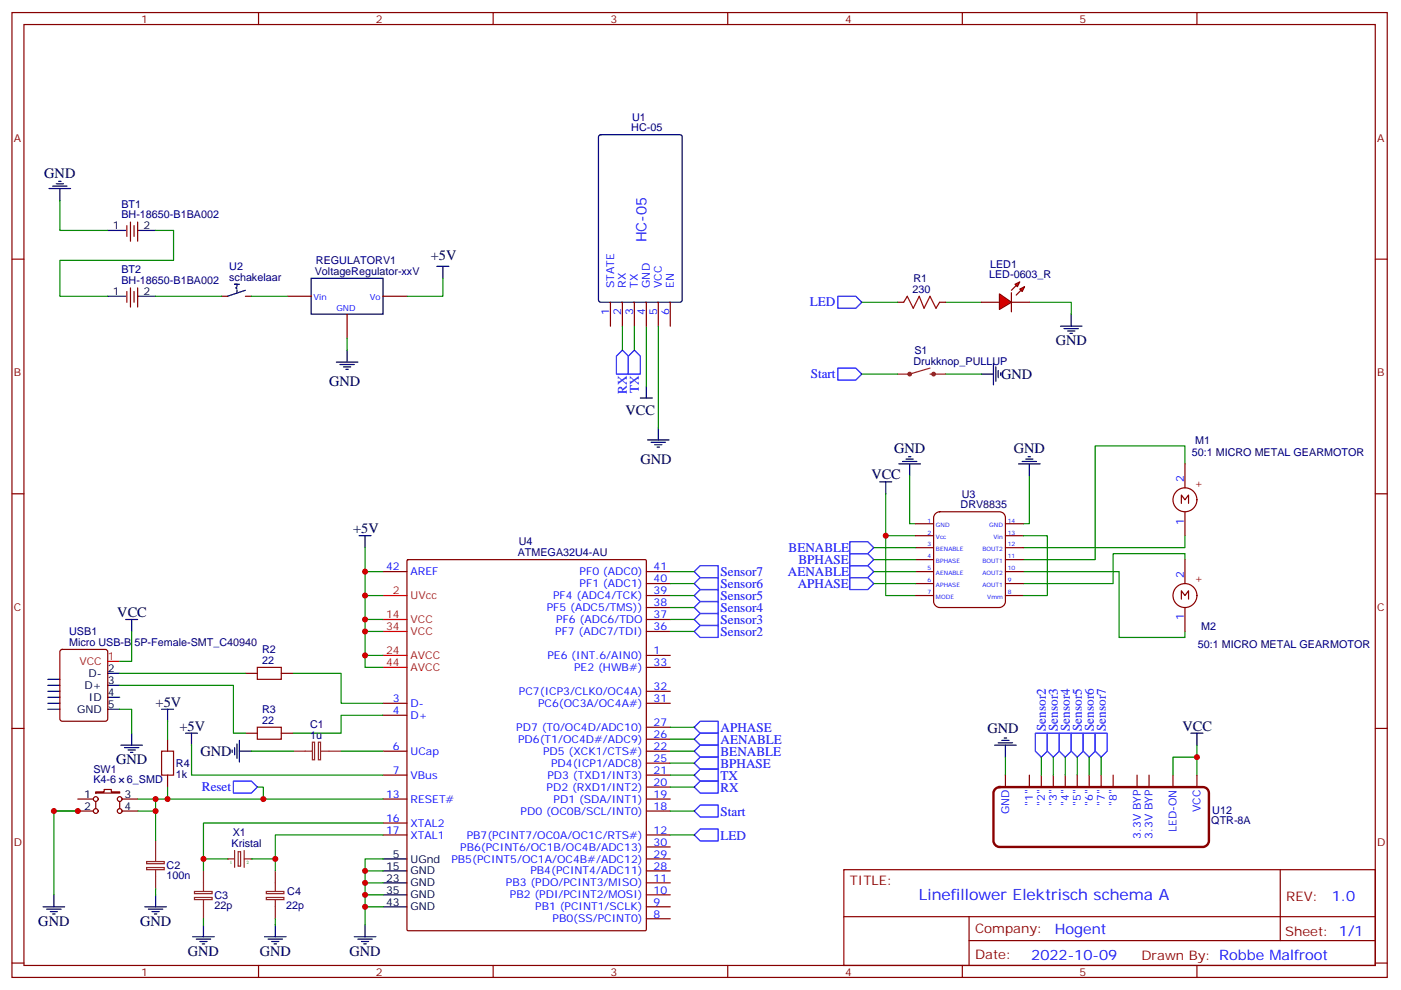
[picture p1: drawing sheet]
<svg xmlns="http://www.w3.org/2000/svg" width="413mm" height="292mm" viewBox="0 0 413 292" stroke-linecap="round" stroke-linejoin="round" font-family="sans-serif">
<g fill="none" stroke="#870000" stroke-width=".35">
<path d="M3.5 3.7h405.4v284.3h-405.4zM7.1 7.2h398.2v277.3h-398.2zM76.2 3.7v3.5M145.3 3.7v3.5M214.5 3.7v3.5M283.6 3.7v3.5M352.8 3.7v3.5M3.5 76.4h3.6M405.3 76.4h3.6M3.5 145.5h3.6M405.3 145.5h3.6M3.5 214.7h3.6"/>
<path d="M405.3 214.7h3.6M248.7 256.3h156.6v28.2h-156.6zM377.3 256.3v20.9M248.7 270.1h156.5M285.6 277.2h119.6M285.6 270.1v14.2M3.5 283.8h3.6M76.2 284.5v3.5M145.3 284.5v3.5M214.5 284.5v3.5M283.6 284.5v3.5M352.8 284.5v3.5"/>
<path d="M405.3 283.8h3.6"/>
</g>
<path d="M278.7 89.1h10.6M303.4 89.1h12.3v3.5M349.2 136.7v-5.3h-26.4v33.5h-21.2M349.2 157.9v3.5h-47.6M301.6 168.5h28.2v19.4h19.4v-1.8M349.2 164.9v-1.7h-21.1v8.8h-26.5" fill="none" stroke="#008700" stroke-width=".35"/>
<path d="M312.6 96.1h6.3M313.6 96.8h4.3M314.7 97.5h2.1M315.4 98.2h.7M315.7 92.6v3.5" fill="none" stroke="#000" stroke-width=".35"/>
<g fill="#f00" stroke="#870000" stroke-width=".35">
<path d="M294.6 86.6l3.5 2.5-3.5 2.1z"/>
<path d="M298.1 86.3v5.6z"/>
</g>
<g fill="#870000" stroke="#870000" stroke-width=".35">
<path d="M298.1 85.5l1.4-1.4z"/>
<path d="M299.5 87l1.4-1.5z"/>
</g>
<g fill="#f00" stroke="#870000" stroke-width=".35">
<path d="M299.2 83.8l1.4-.7-.7 1.4z"/>
<path d="M300.6 85.2l1.4-.7-.7 1.4z"/>
</g>
<g fill="none" stroke="#870000" stroke-width=".35">
<path d="M37.4 66.5v3.2M38.5 65.4v5.7M39.5 66.5v3.2M40.6 65.4v5.7M37.4 85.9v3.2M38.5 84.8v5.7M39.5 85.9v3.2M40.6 84.8v5.7M65.3 87.3h1.7M72.3 87.3h1.8M179.9 89.1v7M183.4 89.1v7"/>
<path d="M187 89.1v7M190.5 89.1v7M194 89.1v7M197.6 89.1v7M264.6 89.1h1.7M276.9 89.1h1.8M289.3 89.1h5.3M298.1 89.1h5.3M349.2 136.7v7.1M269.9 154.3h5.3M269.9 157.9h5.3M275.8 151.3l1.1-.5h17.7a1.76 1.76 0 0 1 1.7 1.8v24.7a1.89 1.89 0 0 1-1.7 1.7h-17.7a1.89 1.89 0 0 1-1.7-1.7v-24.7z"/>
<path d="M296.3 154.3h5.3M296.3 157.9h5.3M348.2 148.3v-2.4l1 1.4 1.1-1.4v2.4M349.2 150.8v7.1M112.9 168.5h7M120 165.1l.3-.2h69.8l.4 .2v108.8l-.2 .3-70 .1-.3-.2zM190.5 168.5h7.1M190.5 172h7.1M190.5 175.5h7.1M190.5 179h7.1M269.9 161.4h5.3M269.9 164.9h5.3"/>
<path d="M269.9 168.5h5.3M269.9 172h5.3M269.9 175.5h5.3M296.3 161.4h5.3M296.3 164.9h5.3M296.3 168.5h5.3M296.3 172h5.3M296.3 175.5h5.3M348.2 176.6v-2.5l1 1.4 1.1-1.4v2.5M349.2 164.9v7.1M349.2 179v7.1M17.9 191.6l.4-.2h12.7l.7 .4v20l-.4 .7h-13l-.6-.4-.1-20z"/>
<path d="M72.3 198.4h3.5M82.9 198.4h3.5M190.5 196.7h7.1M190.5 193.1h7.1M190.5 182.6h7.1M190.5 186.1h7.1M49.4 217.8v3.6M72.3 216.1h3.5M82.9 216.1h3.5M112.9 207.3h7M112.9 210.8h7M190.5 207.3h7.1"/>
<path d="M190.5 203.7h7.1M190.5 217.8h7.1M190.5 214.3h7.1M22.9 239h4.6M22.9 235.5h4.6M28.2 233.4h2.5v-.7h2.1v.7h2.5v.3h-7.1zM28.2 236.2v2.1M35.3 236.2v2.1M36 239h4.6M36 235.5h4.6M49.4 228.4v3.6M112.9 235.5h7"/>
<path d="M112.9 228.4h7M112.9 221.4h7M190.5 239h7.1M190.5 235.5h7.1M190.5 232h7.1M190.5 228.4h7.1M190.5 224.9h7.1M190.5 221.4h7.1M296.3 228.4v3.6M303.4 228.4v3.6M306.9 228.4v3.6M310.4 228.4v3.6"/>
<path d="M314 228.4v3.6M317.5 228.4v3.6M321 228.4v3.6M324.6 228.4v3.6M328.1 228.4v3.6M335.1 228.4v3.6M338.7 228.4v3.6M345.7 228.4v3.6M352.8 228.4v3.6M112.9 246.1h7M112.9 242.5h7M190.5 246.1h7.1"/>
<path d="M190.5 256.6h7.1M190.5 253.1h7.1M190.5 249.6h7.1M190.5 270.8h7.1M190.5 267.2h7.1M190.5 263.7h7.1M190.5 260.2h7.1"/>
<circle cx="349.2" cy="147.3" r="3.5"/>
<circle cx="349.2" cy="175.5" r="3.5"/>
<circle cx="28.2" cy="235.5" r=".71"/>
<circle cx="28.2" cy="239" r=".71"/>
<circle cx="35.3" cy="235.5" r=".71"/>
<circle cx="35.3" cy="239" r=".71"/>
</g>
<path d="M266.3 89.1l1.1-1.8 1.8 3.5 1.7-3.5 1.4 3.5 1.8-3.5 1.8 3.5 1-1.7M75.8 196.7h7.1v3.5h-7.1zM75.8 214.3h7.1v3.5h-7.1zM47.6 221.4h3.6v7h-3.6z" fill="none" stroke="#a10000" stroke-width=".35"/>
<g fill="none" stroke="#008700" stroke-width=".35">
<path d="M17.6 59.1v8.8h14.1M45.9 67.9h5.3v8.8h-33.6v10.6h14.1M45.9 87.3h19.4M183.4 96.1v7.1M187 96.1v7.1M190.5 96.1v17.7M194 96.1v30M254 89.1h10.6M254 110.2h10.6M278.7 110.2h10.6M261.1 157.9v17.6h8.8M261.1 145.5v12.4h8.8"/>
<path d="M268.1 140.2v14.1h1.8M301.6 157.9h7.1v17.6h-7.1M303.4 140.2v14.1h-1.8M107.6 161.4v7.1h5.3M107.6 168.5v7h5.3M107.6 175.5v7.1h5.3M197.6 168.5h7M197.6 172h7M197.6 175.5h7M197.6 179h7M257.5 168.5h12.4M257.5 172h12.4"/>
<path d="M257.5 161.4h12.4M257.5 164.9h12.4M35.3 198.4h37M38.8 186.1v8.8h-3.5M86.4 198.4h14.1v8.9h12.4M107.6 182.6v3.5h5.3M107.6 186.1v7h5.3M107.6 193.1v3.6h5.3M197.6 182.6h7M197.6 186.1h7M35.3 202h33.5v14.1h3.5M35.3 209h3.5v7.1"/>
<path d="M49.4 212.5v5.3M56.4 219.6v8.8h56.5M112.9 210.8h-12.4v5.3h-14.1M197.6 217.8h7M197.6 214.3h7M352.8 219.6v8.8M15.9 239h7h-7v24.7M40.6 239h5.3M40.6 235.5h72.3M45.9 235.5v12.3M49.4 232v3.5M74.1 221.4h12.3"/>
<path d="M75.8 232h1.8v3.5M100.5 221.4h12.4M197.6 232h7M197.6 228.4h7M197.6 239h7M197.6 224.9h7M197.6 221.4h7M296.3 223.1v5.3M306.9 223.1v5.3M310.4 223.1v5.3M314 223.1v5.3M317.5 223.1v5.3"/>
<path d="M321 223.1v5.3M324.6 223.1v5.3M352.8 223.1h-7.1v5.3M112.9 256.6h-5.3v3.6M112.9 253.1h-5.3v3.5M112.9 246.1h-31.8v10.5M197.6 246.1h7M45.9 261.9v1.8M60 270.8v1.7M81.1 270.8v1.7M112.9 267.2h-5.3v5.3M112.9 263.7h-5.3v3.5"/>
<path d="M112.9 260.2h-5.3v3.5"/>
</g>
<g fill="none" stroke="#000" stroke-width=".35">
<path d="M176.6 39.9l.5-.2h23.3l.6 .4 .1 48.3-.5 .6-23.5 .1-.7-.5v-48.2zM14.5 55.6h6.3M15.5 54.9h4.3M16.6 54.2h2.1M17.3 53.4h.7M17.6 55.6v3.5M31.7 67.9h5.3M40.6 67.9h5.3M128.8 78.5h3.5M130.5 78.5v3.5M31.7 87.3h5.3M40.6 87.3h5.3"/>
<path d="M69.8 84.5l-.3 .3 .3 .4M69.8 85.5v.8M70.6 83.8h-1.5h.7v.3M72.3 85.5l-5.3 1.8M188.7 117.3h3.6M190.5 113.8v3.5M289.3 110.2h3.5M292.8 107.1v6.3M293.5 108.1v4.3M294.2 109.2v2.1M294.9 109.9v.7M190.9 129.6h6.3"/>
<path d="M191.9 130.4h4.2M193 131.1h2.1M193.7 131.8h.7M194 126.1v3.5M264.9 136.7h6.4M266 136h4.2M267.1 135.3h2.1M267.8 134.6h.7M268.1 136.7v3.5M300.2 136.7h6.4M301.3 136h4.2M302.3 135.3h2.1"/>
<path d="M303 134.6h.7M303.4 136.7v3.5M105.8 157.9h3.6M107.6 157.9v3.5M259.3 142h3.5M261.1 142v3.5M31.7 198.4h3.6M37 182.6h3.6M38.8 182.6v3.5M14.1 202h3.5M14.1 205.5h3.5M14.1 209h3.5"/>
<path d="M14.1 200.2h3.5M14.1 203.7h3.5M14.1 207.3h3.5M31.7 202h3.6M31.7 205.5h3.6M31.7 209h3.6M35.6 219.6h6.4M38.8 216.1v3.5M47.6 209h3.6M49.4 209v3.5M54.7 216.1h3.5M56.4 216.1v3.5"/>
<path d="M69.8 219.3v4.2M70.6 218.2v6.3M293.2 219.6h6.3M294.2 218.9h4.2M295.3 218.2h2.1M296 217.5h.7M296.3 219.6v3.5M351 216.1h3.5M352.8 216.1v3.5M36.7 220.3h4.2M37.7 221h2.2M38.5 221.7h.7"/>
<path d="M68.4 221v.7M69.1 220.3v2.1M70.6 221.4h3.5M112.9 256.6h7M112.9 253.1h7M12.7 267.2h6.3M13.8 267.9h4.2M14.8 268.6h2.1M15.5 269.3h.7M15.9 263.7v3.5M42.7 267.2h6.3M43.7 267.9h4.3"/>
<path d="M44.8 268.6h2.1M45.5 269.3h.7M45.9 263.7v3.5M56.8 276h6.3M57.9 276.8h4.2M58.9 277.5h2.1M59.6 278.2h.7M60 272.5v3.5M78 276h6.3M79 276.8h4.3M80.1 277.5h2.1M80.8 278.2h.7"/>
<path d="M81.1 272.5v3.5M104.4 276h6.4M105.5 276.8h4.2M106.5 277.5h2.2M107.2 278.2h.7M107.6 272.5v3.5M112.9 260.2h7M112.9 263.7h7M112.9 267.2h7"/>
</g>
<g fill="none" stroke="#8c2424" stroke-width=".35">
<path d="M274.1 108.5l-6 1.7h-3.5M274.1 110.2h4.6M92.1 218.7h.6v5.2h-.6zM93.8 218.7h.7v5.2h-.7zM86.4 221.4h5.7M94.5 221.4h6M43.2 253.9h5.2v.6h-5.2zM43.2 255.7h5.2v.6h-5.2zM45.9 247.8v6M45.9 256.3v5.6M60 256.6v6M67 253.1h2.1"/>
<path d="M69.1 250.6v5M70.2 251h.7v4.2h-.7zM72 253.1h2.1M72 250.6v5M81.1 256.6v6M57.3 262.7h5.2v.6h-5.2zM57.3 264.5h5.2v.6h-5.2zM60 265.1v5.7M78.5 262.7h5.2v.6h-5.2zM78.5 264.5h5.2v.6h-5.2zM81.1 265.1v5.7"/>
</g>
<g fill="none" stroke="#8c2424" stroke-width=".71">
<circle cx="268.1" cy="110.2" r=".35"/>
<circle cx="275.2" cy="110.2" r=".35"/>
</g>
<path d="M293.4 232.5l1.2-.5h59.9a1.76 1.76 0 0 1 1.8 1.7v14.1a1.89 1.89 0 0 1-1.8 1.8h-59.9a1.89 1.89 0 0 1-1.8-1.8v-14.1z" fill="none" stroke="#870000" stroke-width=".71"/>
<path d="M112.9 175.5h7M31.7 194.9h3.6M112.9 182.6h7M112.9 186.1h7M112.9 193.1h7M112.9 196.7h7" fill="none" stroke="#f00" stroke-width=".35"/>
<g fill="none" stroke="#00f" stroke-width=".35">
<path d="M246.9 87.3h5.3l1.8 1.8-1.8 1.7h-5.3zM183.4 103.2l1.8 1.8v5.2h-3.5v-5.2zM187 103.2l1.7 1.8v5.2h-3.5v-5.2zM246.9 108.5h5.3l1.8 1.7-1.8 1.8h-5.3zM250.5 159.6h5.3l1.7 1.8-1.7 1.8h-5.3zM204.6 175.5l1.8-1.8h5.3v3.6h-5.3zM204.6 172l1.8-1.8h5.3v3.5h-5.3zM204.6 168.5l1.8-1.8h5.3v3.5h-5.3zM206.4 177.3h5.3v3.5h-5.3l-1.8-1.8zM250.5 170.2h5.3l1.7 1.8-1.7 1.7h-5.3zM250.5 166.7h5.3l1.7 1.8-1.7 1.7h-5.3zM250.5 163.2h5.3l1.7 1.7-1.7 1.8h-5.3z"/>
<path d="M204.6 186.1l1.8-1.8h5.3v3.6h-5.3zM204.6 182.6l1.8-1.8h5.3v3.5h-5.3zM204.6 214.3l1.8-1.8h5.3v3.6h-5.3zM204.6 217.8l1.8-1.7h5.3v3.5h-5.3zM305.2 216.1h3.5v5.3l-1.8 1.7-1.7-1.7zM308.7 216.1h3.5v5.3l-1.8 1.7-1.7-1.7zM312.2 216.1h3.5v5.3l-1.7 1.7-1.8-1.7zM315.7 216.1h3.6v5.3l-1.8 1.7-1.8-1.7zM319.3 216.1h3.5v5.3l-1.8 1.7-1.7-1.7zM322.8 216.1h3.5v5.3l-1.7 1.7-1.8-1.7zM68.8 230.2h5.3l1.7 1.8-1.7 1.7h-5.3zM204.6 228.4l1.8-1.7h5.3v3.5h-5.3z"/>
<path d="M204.6 232l1.8-1.8h5.3v3.5h-5.3zM204.6 239l1.8-1.8h5.3v3.6h-5.3zM204.6 224.9l1.8-1.8h5.3v3.6h-5.3zM204.6 221.4l1.8-1.8h5.3v3.5h-5.3zM204.6 246.1l1.8-1.8h5.3v3.5h-5.3z"/>
</g>
<g fill="#8c2424">
<circle cx="74.1" cy="253.1" r=".18"/>
<circle cx="67" cy="253.1" r=".18"/>
</g>
<path d="M74.1 87.3h10.6M102.3 99.7v3.5M130.5 82v5.3h-10.6M60 253.1h7M74.1 253.1h7M112.9 242.5h-52.9v14.1" fill="none" stroke="#008700" stroke-width=".35"/>
<path d="M91.7 82h21.2v10.6h-21.2zM99.1 106.7h6.4M100.2 107.4h4.2M101.2 108.1h2.2M102 108.8h.7M102.3 103.2v3.5" fill="none" stroke="#000" stroke-width=".35"/>
<path d="M84.7 87.3h7M102.3 92.6v7.1M112.9 87.3h7" fill="none" stroke="#870000" stroke-width=".35"/>
<g fill="#c00">
<circle cx="261.1" cy="157.9" r=".88"/>
<circle cx="352.8" cy="223.1" r=".88"/>
<circle cx="107.6" cy="267.2" r=".88"/>
<circle cx="107.6" cy="263.7" r=".88"/>
<circle cx="107.6" cy="260.2" r=".88"/>
<circle cx="107.6" cy="256.6" r=".88"/>
<circle cx="107.6" cy="168.5" r=".88"/>
<circle cx="107.6" cy="175.5" r=".88"/>
<circle cx="107.6" cy="182.6" r=".88"/>
<circle cx="107.6" cy="186.1" r=".88"/>
<circle cx="107.6" cy="193.1" r=".88"/>
<circle cx="15.9" cy="239" r=".88"/>
<circle cx="45.9" cy="235.5" r=".88"/>
<circle cx="45.9" cy="239" r=".88"/>
<circle cx="22.9" cy="239" r=".88"/>
<circle cx="77.6" cy="235.5" r=".88"/>
<circle cx="49.4" cy="235.5" r=".88"/>
<circle cx="60" cy="253.1" r=".88"/>
<circle cx="81.1" cy="253.1" r=".88"/>
</g>
<text font-size="4.6" fill="#00f" x="270.8" y="265.3">Linefillower Elektrisch schema A</text>
<g font-size="4.2">
<text x="13.1" y="52.4">GND</text>
<text x="127" y="76.7">+5V</text>
<text x="311.1" y="101.8">GND</text>
<text x="97" y="113.8">GND</text>
<text x="295.1" y="111.6">GND</text>
<text x="184.4" y="122.4">VCC</text>
<text x="188.7" y="136.7">GND</text>
<text x="263.5" y="133.6">GND</text>
<text x="298.8" y="133.6">GND</text>
<text x="256.8" y="141.3">VCC</text>
<text x="104.1" y="157.2">+5V</text>
<text x="34.6" y="181.9">VCC</text>
<text x="45.9" y="208.3">+5V</text>
<text x="52.9" y="215.4">+5V</text>
<text x="348.5" y="215.4">VCC</text>
<text x="291" y="216.1">GND</text>
<text x="34.2" y="225.2">GND</text>
<text x="59.1" y="222.8">GND</text>
<text x="11.3" y="272.9">GND</text>
<text x="41.3" y="272.9">GND</text>
<text x="55.4" y="281.7">GND</text>
<text x="76.6" y="281.7">GND</text>
<text x="103" y="281.7">GND</text>
</g>
<g font-size="4.2" fill="#00f">
<text x="190.5" y="71.4" transform="rotate(-90 190.5 71.4)">HC-05</text>
<text x="392.5" y="265.6">1.0</text>
<text x="310.9" y="275.1">Hogent</text>
<text x="304" y="282.9">2022-10-09</text>
</g>
<g font-size="3.9" fill="#00f">
<text x="238.7" y="90.3">LED</text>
<text x="238.9" y="111.5">Start</text>
<text x="184.7" y="116.2" transform="rotate(-90 184.7 116.2)">RX</text>
<text x="188.2" y="116" transform="rotate(-90 188.2 116)">TX</text>
<text x="232.4" y="162.7">BENABLE</text>
<text x="235.3" y="166.2">BPHASE</text>
<text x="212.4" y="173.3">Sensor6</text>
<text x="212.4" y="169.8">Sensor7</text>
<text x="232.2" y="169.7">AENABLE</text>
<text x="235.1" y="173.2">APHASE</text>
<text x="212.4" y="176.9">Sensor5</text>
<text x="212.4" y="183.9">Sensor3</text>
<text x="212.4" y="180.4">Sensor4</text>
<text x="212.4" y="187.4">Sensor2</text>
<text x="212.4" y="215.7">APHASE</text>
<text x="308.3" y="215.4" transform="rotate(-90 308.3 215.4)">Sensor2</text>
<text x="311.8" y="215.4" transform="rotate(-90 311.8 215.4)">Sensor3</text>
<text x="315.3" y="215.4" transform="rotate(-90 315.3 215.4)">Sensor4</text>
<text x="318.8" y="215.4" transform="rotate(-90 318.8 215.4)">Sensor5</text>
<text x="322.4" y="215.4" transform="rotate(-90 322.4 215.4)">Sensor6</text>
<text x="325.9" y="215.4" transform="rotate(-90 325.9 215.4)">Sensor7</text>
<text x="212.4" y="219.2">AENABLE</text>
<text x="212.4" y="226.2">BPHASE</text>
<text x="212.4" y="222.7">BENABLE</text>
<text x="59.5" y="233.2">Reset</text>
<text x="212.4" y="229.8">TX</text>
<text x="212.4" y="233.3">RX</text>
<text x="212.4" y="240.4">Start</text>
<text x="212.4" y="247.5">LED</text>
</g>
<g font-size="3.9" fill="#800">
<text x="250.5" y="260.9">TITLE:</text>
<text x="379.1" y="265.6">REV:</text>
<text x="287.4" y="275.1">Company:</text>
<text x="378.7" y="275.7">Sheet: 1/1</text>
<text x="287.4" y="282.8">Date:</text>
<text x="336.4" y="282.8">Drawn By: Robbe Malfroot</text>
</g>
<g font-size="3.2" fill="#800">
<text x="41.6" y="6.7">1</text>
<text x="110.8" y="6.7">2</text>
<text x="179.9" y="6.7">3</text>
<text x="249.1" y="6.7">4</text>
<text x="318.2" y="6.7">5</text>
<text x="4.1" y="41.8">A</text>
<text x="405.9" y="41.8">A</text>
<text x="4.1" y="110.9">B</text>
<text x="405.9" y="110.9">B</text>
<text x="352.1" y="143.4">+</text>
<text x="352.1" y="171.6">+</text>
<text x="4.1" y="180.1">C</text>
<text x="405.9" y="180.1">C</text>
<text x="4.1" y="249.2">D</text>
<text x="405.9" y="249.2">D</text>
<text x="41.6" y="287.5">1</text>
<text x="110.8" y="287.5">2</text>
<text x="179.9" y="287.5">3</text>
<text x="249.1" y="287.5">4</text>
<text x="318.2" y="287.5">5</text>
</g>
<g font-size="3.2" fill="#000080">
<text x="186.3" y="35.6">U1</text>
<text x="186.1" y="38.6">HC-05</text>
<text x="35.8" y="64.4">BH-18650-B1BA002</text>
<text x="35.8" y="61.2">BT1</text>
<text x="93.1" y="77.8">REGULATORV1</text>
<text x="35.8" y="83.8">BH-18650-B1BA002</text>
<text x="35.8" y="80.6">BT2</text>
<text x="67.6" y="82.7">schakelaar</text>
<text x="67.6" y="79.6">U2</text>
<text x="92.8" y="81">VoltageRegulator-xxV</text>
<text x="269.2" y="83.2">R1</text>
<text x="291.5" y="82">LED-0603_R</text>
<text x="291.8" y="79">LED1</text>
<text x="269" y="86.3">230</text>
<text x="269.2" y="107.4">Drukknop_PULLUP</text>
<text x="269.5" y="104.2">S1</text>
<text x="352.3" y="130.9">M1</text>
<text x="351.3" y="134.4">50:1 MICRO METAL GEARMOTOR</text>
<text x="283.1" y="149.8">DRV8835</text>
<text x="283.4" y="146.6">U3</text>
<text x="152.9" y="160.6">U4</text>
<text x="152.6" y="163.7">ATMEGA32U4-AU</text>
<text x="354" y="185.5">M2</text>
<text x="20.4" y="190.3">Micro USB-B 5P-Female-SMT_C40940</text>
<text x="20.4" y="187.2">USB1</text>
<text x="353" y="190.8">50:1 MICRO METAL GEARMOTOR</text>
<text x="77.3" y="195.6">22</text>
<text x="77.3" y="192.5">R2</text>
<text x="77.3" y="213.3">22</text>
<text x="77.3" y="210.2">R3</text>
<text x="91.4" y="214.6">C1</text>
<text x="91.4" y="217.7">1u</text>
<text x="27.5" y="227.8">SW1</text>
<text x="51.9" y="226.1">R4</text>
<text x="27.5" y="230.8">K4-6</text>
<text x="37.4" y="230.8">6_SMD</text>
<text x="51.9" y="229.2">1k</text>
<text x="357.3" y="239.9">U12</text>
<text x="357" y="243">QTR-8A</text>
<text x="68.3" y="249.6">Kristal</text>
<text x="68.6" y="246.4">X1</text>
<text x="49.1" y="256.1">C2</text>
<text x="49.1" y="259.2">100n</text>
<text x="84.7" y="263.7">C4</text>
<text x="63.2" y="268">22p</text>
<text x="63.2" y="264.9">C3</text>
<text x="84.4" y="268">22p</text>
</g>
<g font-size="3.2">
<text x="33.3" y="67.6">1</text>
<text x="42.3" y="67.6">2</text>
<text x="33.3" y="87">1</text>
<text x="42.3" y="87">2</text>
<text x="24.9" y="203">D+</text>
<text x="26.1" y="199.5">D-</text>
<text x="31.7" y="198.1">2</text>
<text x="31.7" y="201.6">3</text>
<text x="26.2" y="206.6">ID</text>
<text x="31.7" y="205.1">4</text>
<text x="31.7" y="208.7">5</text>
<text x="22.7" y="210.1">GND</text>
<text x="24.8" y="238.7">2</text>
<text x="24.8" y="235.1">1</text>
<text x="36.7" y="238.7">4</text>
<text x="36.7" y="235.1">3</text>
<text x="113.8" y="256.3">15</text>
<text x="115.8" y="252.8">5</text>
<text x="121" y="257.7">GND</text>
<text x="121" y="254.2">UGnd</text>
<text x="113.8" y="259.8">23</text>
<text x="113.8" y="263.3">35</text>
<text x="121" y="261.2">GND</text>
<text x="113.8" y="266.9">43</text>
<text x="121" y="264.8">GND</text>
<text x="121" y="268.3">GND</text>
</g>
<g font-size="3.2" fill="#00f">
<text x="181" y="84.8" transform="rotate(-90 181 84.8)">STATE</text>
<text x="184.5" y="84.8" transform="rotate(-90 184.5 84.8)">RX</text>
<text x="188" y="84.8" transform="rotate(-90 188 84.8)">TX</text>
<text x="191.6" y="84.8" transform="rotate(-90 191.6 84.8)">GND</text>
<text x="195.1" y="84.8" transform="rotate(-90 195.1 84.8)">VCC</text>
<text x="198.6" y="84.8" transform="rotate(-90 198.6 84.8)">EN</text>
<text x="179.6" y="92.9" transform="rotate(-90 179.6 92.9)">1</text>
<text x="183.1" y="92.9" transform="rotate(-90 183.1 92.9)">2</text>
<text x="186.6" y="92.9" transform="rotate(-90 186.6 92.9)">3</text>
<text x="190.1" y="92.9" transform="rotate(-90 190.1 92.9)">4</text>
<text x="193.7" y="92.9" transform="rotate(-90 193.7 92.9)">5</text>
<text x="197.2" y="92.9" transform="rotate(-90 197.2 92.9)">6</text>
<text x="348.9" y="142" transform="rotate(-90 348.9 142)">2</text>
<text x="348.9" y="154.6" transform="rotate(-90 348.9 154.6)">1</text>
<text x="113.8" y="168.1">42</text>
<text x="121" y="169.5">AREF</text>
<text x="170.8" y="169.5">PF0 (ADC0)</text>
<text x="170.8" y="173">PF1 (ADC1)</text>
<text x="192.6" y="168.1">41</text>
<text x="192.6" y="171.6">40</text>
<text x="348.9" y="170.2" transform="rotate(-90 348.9 170.2)">2</text>
<text x="163" y="176.6">PF4 (ADC4/TCK)</text>
<text x="192.6" y="175.2">39</text>
<text x="192.6" y="178.7">38</text>
<text x="161.2" y="180.1">PF5 (ADC5/TMS))</text>
<text x="163.9" y="183.6">PF6 (ADC6/TDO</text>
<text x="192.6" y="182.2">37</text>
<text x="192.6" y="185.7">36</text>
<text x="348.9" y="182.8" transform="rotate(-90 348.9 182.8)">1</text>
<text x="163.7" y="187.1">PF7 (ADC7/TDI)</text>
<text x="161.3" y="194.2">PE6 (INT.6/AIN0)</text>
<text x="169.2" y="197.7">PE2 (HWB#)</text>
<text x="192.6" y="196.3">33</text>
<text x="192.6" y="192.8">1</text>
<text x="192.6" y="203.4">32</text>
<text x="115.8" y="206.9">3</text>
<text x="121" y="208.3">D-</text>
<text x="153" y="204.8">PC7(ICP3/CLK0/OC4A)</text>
<text x="158.6" y="208.3">PC6(OC3A/OC4A#)</text>
<text x="192.6" y="206.9">31</text>
<text x="115.8" y="210.4">4</text>
<text x="121" y="211.8">D+</text>
<text x="152.2" y="215.4">PD7 (T0/OC4D/ADC10)</text>
<text x="192.6" y="214">27</text>
<text x="115.8" y="221">6</text>
<text x="152.7" y="218.9">PD6(T1/OC4D#/ADC9)</text>
<text x="192.6" y="221">22</text>
<text x="192.6" y="217.5">26</text>
<text x="121" y="222.4">UCap</text>
<text x="160.1" y="222.4">PD5 (XCK1/CTS#)</text>
<text x="162.4" y="226">PD4(ICP1/ADC8)</text>
<text x="192.6" y="224.5">25</text>
<text x="115.8" y="228.1">7</text>
<text x="121" y="229.5">VBus</text>
<text x="161.1" y="233">PD2 (RXD1/INT2)</text>
<text x="161.4" y="229.5">PD3 (TXD1/INT3)</text>
<text x="192.6" y="231.6">20</text>
<text x="192.6" y="228.1">21</text>
<text x="113.8" y="235.1">13</text>
<text x="121" y="236.5">RESET#</text>
<text x="163.2" y="236.5">PD1 (SDA/INT1)</text>
<text x="192.6" y="238.7">18</text>
<text x="192.6" y="235.1">19</text>
<text x="297.4" y="239.9" transform="rotate(-90 297.4 239.9)">GND</text>
<text x="304.4" y="237.6" transform="rotate(-90 304.4 237.6)">&quot;1&quot;</text>
<text x="308" y="237.6" transform="rotate(-90 308 237.6)">&quot;2&quot;</text>
<text x="311.5" y="237.6" transform="rotate(-90 311.5 237.6)">&quot;3&quot;</text>
<text x="315" y="237.6" transform="rotate(-90 315 237.6)">&quot;4&quot;</text>
<text x="318.6" y="237.6" transform="rotate(-90 318.6 237.6)">&quot;5&quot;</text>
<text x="322.1" y="237.6" transform="rotate(-90 322.1 237.6)">&quot;6&quot;</text>
<text x="325.6" y="237.6" transform="rotate(-90 325.6 237.6)">&quot;7&quot;</text>
<text x="329.1" y="237.6" transform="rotate(-90 329.1 237.6)">&quot;8&quot;</text>
<text x="353.8" y="239.3" transform="rotate(-90 353.8 239.3)">VCC</text>
<text x="113.8" y="245.7">17</text>
<text x="113.8" y="242.2">16</text>
<text x="121" y="243.6">XTAL2</text>
<text x="153.5" y="240.1">PD0 (OC0B/SCL/INT0)</text>
<text x="192.6" y="245.7">12</text>
<text x="346.8" y="245.2" transform="rotate(-90 346.8 245.2)">LED-ON</text>
<text x="121" y="247.1">XTAL1</text>
<text x="135.6" y="250.6">PB6(PCINT6/OC1B/OC4B/ADC13)</text>
<text x="137.5" y="247.1">PB7(PCINT7/OC0A/OC1C/RTS#)</text>
<text x="192.6" y="249.2">30</text>
<text x="336.2" y="247.2" transform="rotate(-90 336.2 247.2)">3.3V BYP</text>
<text x="339.7" y="247.2" transform="rotate(-90 339.7 247.2)">3.3V BYP</text>
<text x="133.1" y="254.2">PB5(PCINT5/OC1A/OC4B#/ADC12)</text>
<text x="156.3" y="257.7">PB4(PCINT4/ADC11)</text>
<text x="192.6" y="256.3">28</text>
<text x="192.6" y="252.8">29</text>
<text x="149.1" y="261.2">PB3 (PDO/PCINT3/MISO)</text>
<text x="192.6" y="263.3">10</text>
<text x="192.6" y="259.8">11</text>
<text x="150.3" y="264.8">PB2 (PDI/PCINT2/MOSI)</text>
<text x="157.7" y="268.3">PB1 (PCINT1/SCLK)</text>
<text x="192.6" y="266.9">9</text>
<text x="162.9" y="271.8">PB0(SS/PCINT0)</text>
<text x="192.6" y="270.4">8</text>
</g>
<g font-size="3.2" fill="#f00">
<text x="115.8" y="175.2">2</text>
<text x="121" y="176.6">UVcc</text>
<text x="113.8" y="182.2">14</text>
<text x="113.8" y="185.7">34</text>
<text x="121" y="183.6">VCC</text>
<text x="121" y="187.1">VCC</text>
<text x="23.4" y="196">VCC</text>
<text x="31.7" y="194.6">1</text>
<text x="113.8" y="192.8">24</text>
<text x="113.8" y="196.3">44</text>
<text x="121" y="194.2">AVCC</text>
<text x="121" y="197.7">AVCC</text>
</g>
<g font-size="2.5" fill="#00f">
<text x="92.4" y="88.4">Vin</text>
<text x="109" y="88.4">Vo</text>
<text x="99.1" y="91.7">GND</text>
</g>
<g font-size="1.8" fill="#00f">
<text x="273.3" y="154">1</text>
<text x="275.9" y="155.4">GND</text>
<text x="291.6" y="155.4">GND</text>
<text x="297" y="154">14</text>
<text x="273.3" y="157.5">2</text>
<text x="273.3" y="161">3</text>
<text x="275.9" y="158.9">Vcc</text>
<text x="292.8" y="158.9">Vin</text>
<text x="297" y="161">12</text>
<text x="297" y="157.5">13</text>
<text x="273.3" y="164.6">4</text>
<text x="275.9" y="162.5">BENABLE</text>
<text x="275.9" y="166">BPHASE</text>
<text x="289.5" y="166">BOUT1</text>
<text x="289.5" y="162.5">BOUT2</text>
<text x="297" y="164.6">11</text>
<text x="273.3" y="168.1">5</text>
<text x="273.3" y="171.6">6</text>
<text x="275.9" y="169.5">AENABLE</text>
<text x="275.9" y="173">APHASE</text>
<text x="289.5" y="173">AOUT1</text>
<text x="289.5" y="169.5">AOUT2</text>
<text x="297" y="171.6">9</text>
<text x="297" y="168.1">10</text>
<text x="273.3" y="175.2">7</text>
<text x="275.9" y="176.6">MODE</text>
<text x="291" y="176.6">Vmm</text>
<text x="297" y="175.2">8</text>
</g>
<g font-size="1.4" fill="#238d23">
<text x="67.7" y="254.5">1</text>
<text x="72.7" y="254.5">2</text>
</g>
</svg>
